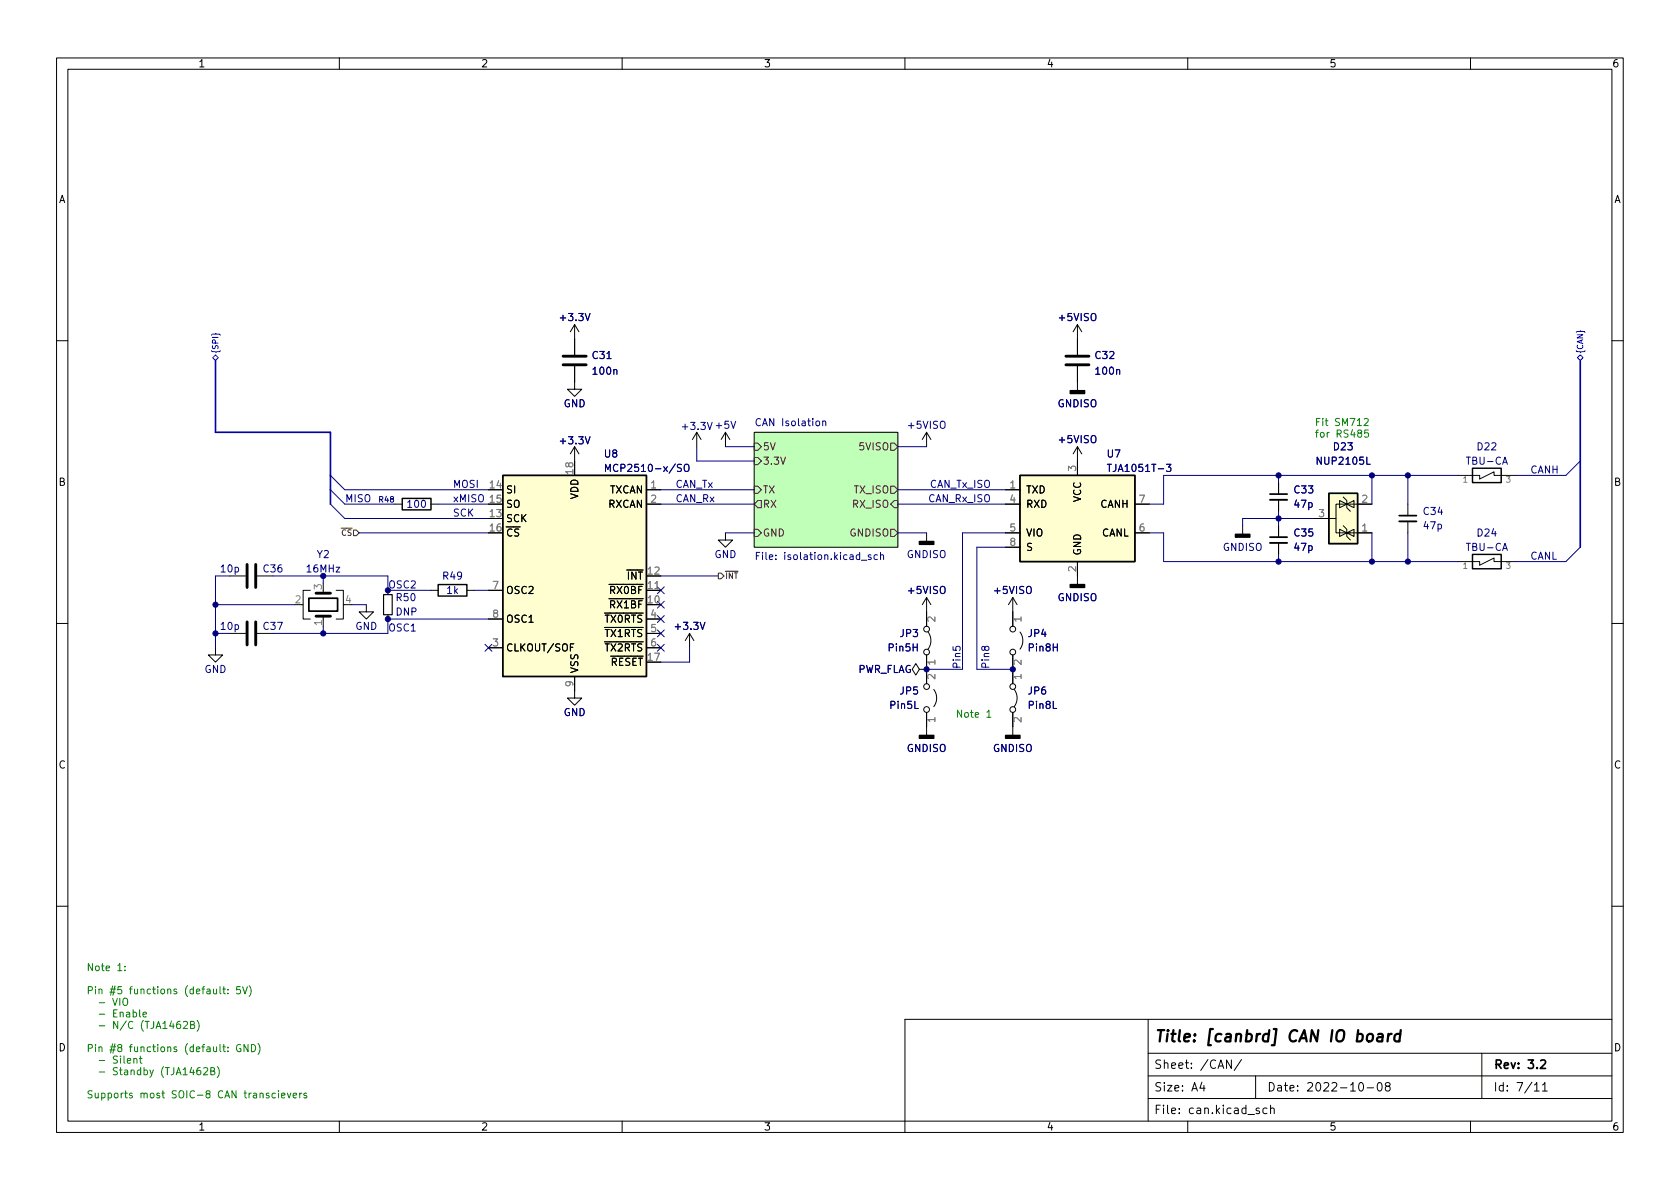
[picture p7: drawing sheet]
<svg xmlns="http://www.w3.org/2000/svg" width="297mm" height="210mm" viewBox="0 0 297 210" stroke-linecap="round" stroke-linejoin="round" font-family="sans-serif">
<g fill="none" stroke="#000" stroke-width=".18">
<path d="M10 10.2h277v190.1h-277zM12 12.2h273v186.1h-273zM60 10.2v2M110 10.2v2M160 10.2v2M210 10.2v2M260 10.2v2M101.6 57.4v5.3M101.6 57.4l-.8 1.3M101.6 57.4l.8 1.3M190.5 57.4l-.8 1.3M190.5 57.4v5.3"/>
<path d="M190.5 57.4l.8 1.3M10 60.2h2M101.6 64.8v4h1.3l-1.3 1.3-1.3-1.3h1.3M101.6 79l-.8 1.3M101.6 79v2.5M101.6 79l.8 1.3M123.2 76.4l-.8 1.3M123.2 76.4v2.6M123.2 76.4l.8 1.3M128.3 76.4l-.8 1.3M128.3 76.4v2.6M128.3 76.4l.7 1.3"/>
<path d="M133.3 76.4h25.4v20.4h-25.4zM163.8 76.4v2.6M163.8 76.4l-.7 1.3M163.8 76.4l.8 1.3M190.5 64.8v4.3M190.5 79v5.1M190.5 79l-.8 1.3M190.5 79l.8 1.3M285 60.2h2M69.8 89.1h1.3M76.2 89.1h1.3M114.3 89.1h2.5"/>
<path d="M114.3 86.6h2.5M128.3 94.2v1.3h1.2l-1.2 1.3-1.3-1.3h1.3M163.8 94.2v1.6M177.8 94.2h2.5M177.8 89.1h2.5M177.8 86.6h2.5M177.8 96.8h2.5M190.5 99.3v4.1M200.7 94.2h2.5M200.7 89.1h2.5M219.7 93v1.5M226.1 85.3v2.1"/>
<path d="M226.1 88.4v2M226.1 93v2M226.1 96v2M232.4 91.7h3.8M236.9 93.6l1.2 .6-1.2 .7zM236.9 88.5l1.2 .6-1.2 .7zM237.5 93l.6 .6v1.3l.7 .6M237.5 87.9l.6 .6v1.3l.7 .6M238.1 89.1h-1.9v5.1h1.9M238.1 89.1l1.3-.6v1.3zM238.1 94.2l1.3 .7v-1.3l-1.3 .6h.7M238.1 94.2h4.5"/>
<path d="M238.1 89.1h4.5M248.9 89.1v2.1M248.9 92.2v2M257.8 84.1h3.8v.6l2.6-1.3v.7h3.8M257.8 99.3h3.8v.6l2.6-1.2v.6h3.8M10 110.2h2M38.1 114.5v1.3h1.3l-1.3 1.3-1.3-1.3h1.3M40.6 112h2.8M40.6 101.8h2.8M45.5 112h2.8M45.5 101.8h2.8M54.9 104.4h-1.3v5.1h1.3"/>
<path d="M57.1 104.4v.5M57.1 109v.5M59.4 104.4h1.3v5.1h-1.3M64.8 106.9v1.3h1.2l-1.2 1.3-1.3-1.3h1.3M68.6 104.4v.8M68.6 108.7v.8M76.2 104.4h1.3M82.5 104.4h1.3M86.4 104.4h2.5M86.4 114.5h2.5M86.4 109.5h2.5M101.5 113.9h-.6v1.2"/>
<path d="M101.6 119.6v3.8h1.3l-1.3 1.3-1.3-1.3h1.3M114.3 112h2.5M114.3 104.4h2.5M114.3 114.5h2.5M114.3 109.5h2.5M121.9 112l-.7 1.3M121.9 112v2.5M121.9 112l.8 1.3M162.6 118.4l-.7-1.1-.6 1.1 .6 1 .7-1h1.2M163.8 118.4h.1M163.8 105.7v5M163.8 115.8v5.1"/>
<path d="M163.8 105.7l-.7 1.2M163.8 105.7l.8 1.2M164.1 111.8a2.54 2.54 0 0 1 0 3M179.1 105.7v5M179.1 115.8v5.1M179.1 105.7l-.8 1.2M179.1 105.7l.7 1.2M180.3 111.8a2.54 2.54 0 0 1 0 3M285 110.2h2M163.8 126v4M165.1 121.9a2.54 2.54 0 0 1 0 3.1M179.1 126v4"/>
<path d="M179.3 121.9a2.54 2.54 0 0 1 0 3.1M10 160.2h2M285 160.2h2M60 198.3v2M110 198.3v2M203 194.3h82M203 190.3h82M203 186.3h82M203 180.3v18M210 198.3v2M212.5 191.4l-.4 1h1M212.9 191.9v1"/>
<path d="M217.7 187.4v1.5l-.8-1.5v1.5M219.5 187.4l-1.3 1.9M222 190.3v4M222.6 196l-.3-.1-.2 .2v.3l.5 .1v.4h-.5M224 196l-.4-.1-.3 .3v.4l.1 .3h.6M224.6 196.1l.3-.2 .3 .1 .1 .9M224.6 195.4v1.5M240.4 191.5l.2-.1a.81 .81 0 0 1 .6 .7 .81 .81 0 0 1-.3 .8h-.2a.81 .81 0 0 1-.6-.6 .81 .81 0 0 1 .3-.8zM241.7 192.4h1.2M243.7 191.5l.2-.1a.81 .81 0 0 1 .5 .7 .81 .81 0 0 1-.3 .8h-.1a.81 .81 0 0 1-.6-.6 .81 .81 0 0 1 .3-.8zM245.2 192.1l-.3-.3 .1-.2 .2-.2 .4 .1 .2 .2-.1 .2-.6 .2-.2 .3 .1 .4 .2 .1h.3l.3-.3-.1-.4-.2-.1M260 198.3v2"/>
<path d="M262 186.3v8M271.3 191.9l.4-.5v1.5M271.3 192.9h.9M272.7 191.9l.4-.5v1.5M272.7 192.9h.9M285 180.3h-125v20"/>
<circle cx="163.8" cy="111.2" r=".51"/>
<circle cx="163.8" cy="115.3" r=".51"/>
<circle cx="179.1" cy="111.2" r=".51"/>
<circle cx="179.1" cy="115.3" r=".51"/>
<circle cx="163.8" cy="121.4" r=".51"/>
<circle cx="163.8" cy="125.5" r=".51"/>
<circle cx="179.1" cy="125.5" r=".51"/>
<circle cx="179.1" cy="121.4" r=".51"/>
</g>
<path d="M224.5 87.4h3.1M224.5 95h3.1M247.4 91.2h3M54.6 105.8h5.1v2.3h-5.1zM272.4 187.6l.6-.2 .2 .2 .1 .3-1 1h1" fill="none" stroke="#000" stroke-width=".3"/>
<path d="M243.7 182.9l.2-.1 .5 .1v1.3M244.5 183.3l-.7 .1a.4 .4 0 0 0-.3 .3 .4 .4 0 0 0 .2 .5l.7-.1M245.5 182.8l-.2 1.4M246.1 182.8l-.4 .1-.3 .3M247.6 182.9a.66 .66 0 0 0-1 .3l-.1 .6 .2 .3 .1 .1 .6-.1M247.7 182.2l-.3 2" fill="none" stroke="#000" stroke-width=".4"/>
<path d="M133.3 76.4h25.4v20.4h-25.4z" fill="#c0ffb8" stroke="#c0ffb8" stroke-width=".18"/>
<path d="M133.3 78.4h.7l.6 .6-.6 .6h-.7zM157.5 78.4h.6l.6 .6-.6 .6h-.6zM62.5 93.7h.5l.5 .5-.5 .5h-.5zM133.3 93.6h.7l.6 .6-.6 .7h-.7zM133.3 86h.7l.6 .6-.6 .6h-.7zM133.3 80.9h.7l.6 .6-.6 .7h-.7zM134 88.5h.6v1.3h-.6l-.7-.7zM157.5 93.6h.6l.6 .6-.6 .7h-.6zM157.5 86h.6l.6 .6-.6 .6h-.6zM157.5 89.1l.6-.6h.6v1.3h-.6zM127 101.3h.5l.5 .5-.5 .5h-.5z" fill="none" stroke="#800000" stroke-width=".18"/>
<g fill="none" stroke="#000080" stroke-width=".18">
<path d="M123.2 79v2.5h10.1M128.3 79h5M145.5 74.6l.1-.2 .3 .1 .1 .8M145.5 74.4v.9M158.7 79h5.1M58.4 84.1l2.6 2.5h25.4M58.4 86.6l2.6 2.5h8.8M58.4 89.1l2.6 2.6h25.4M63.5 94.2h22.9M77.5 89.1h8.9M116.8 86.6h16.5M116.8 89.1h16.5"/>
<path d="M128.3 94.2h5M133.7 98.3h.5M134.3 97.7h-.6v1.2M154 98.2l-.3-.1-.2 .2 .1 .2 .4 .1v.3h-.5M155.1 98.2l-.3-.1-.3 .2 .2 .6h.4M155.7 98.2l.2-.1 .3 .1v.7M155.7 97.7v1.2M158.7 86.6h19.1M158.7 89.1h19.1M158.7 94.2h5.1M177.8 94.2h-7.6v24.2h-6.4M177.8 96.8h-5.1v21.6h6.4"/>
<path d="M203.2 94.2h2.5v5.1h52.1M226.1 84.1v1.2M226.1 90.4v2.6M226.1 98v1.3M232.4 91.7h-12.7v1.3M242.6 84.1v5M242.6 94.2v5.1M248.9 84.1v5M248.9 94.2v5.1M257.8 84.1h-52.1v5h-2.5M279.4 96.8l-2.5 2.5h-8.9M279.4 81.5l-2.5 2.6h-8.9"/>
<path d="M38.1 106.9h14M38.1 112h2.5M40.6 101.8h-2.5v12.7M48.3 101.8h20.3v2.6h7.6M57.1 101.8v1.3M57.1 110.7v1.3M62.2 106.9h2.6M83.8 104.4h2.6M86.4 109.5h-17.8v2.5h-20.3M116.8 101.8h10.2M121.9 114.5v2.6h-5.1"/>
</g>
<path d="M224.5 88.4h3.1M224.5 96h3.1M247.4 92.2h3" fill="none" stroke="#000" stroke-width=".33"/>
<path d="M99.6 64.5h4M99.6 63h4M188.5 64.5h4M188.5 63h4M43.7 99.8v4.1M45.2 99.8v4.1M43.7 110v4M45.2 110v4M55.9 109h2.5M55.9 104.9h2.5" fill="none" stroke="#000" stroke-width=".51"/>
<path d="M189.2 69.1h2.6v.5h-2.6zM162.6 95.8h2.5v.5h-2.5zM218.4 94.5h2.6v.5h-2.6zM189.2 103.4h2.6v.5h-2.6zM162.6 130h2.5v.6h-2.5zM177.8 130h2.5v.6h-2.5z" fill="#000" stroke="#000" stroke-width=".25"/>
<g fill="#fffed0" stroke="#fffed0" stroke-width=".18">
<path d="M234.9 87.2h5.1v8.9h-5.1z"/>
<path d="M180.3 84.1h20.4v15.2h-20.4z"/>
<path d="M88.9 84.1h25.4v35.5h-25.4z"/>
</g>
<path d="M71.1 88.1h5.1v2.1h-5.1zM88.9 84.1h25.4v35.5h-25.4zM180.3 84.1h20.4v15.2h-20.4zM234.9 87.2h5.1v8.9h-5.1zM260.3 82.8h5.1v2.5h-5.1zM260.3 98h5.1v2.6h-5.1zM77.5 103.4h5v2h-5z" fill="none" stroke="#000" stroke-width=".25"/>
<g fill="none" stroke="#000084" stroke-width=".18">
<path d="M107.1 83.4v-1.3l.4 .9 .4-.9v1.3M121.2 82.2l.1-.1a.43 .43 0 0 1 .5 .4v.4a.42 .42 0 0 1-.4 .5 .42 .42 0 0 1-.4-.5v-.4zM195.8 82.1h.7M206.2 82.1h.8l-.4 .5 .4 .1v.6l-.2 .1-.6-.1M85.8 113.9l1.2 1.3M87 113.9l-1.2 1.3M116.2 113.9l1.2 1.3M116.2 106.3l1.2 1.2M116.2 108.9l1.2 1.2M116.2 103.8l1.2 1.2M116.2 111.4l1.2 1.2M117.4 113.9l-1.2 1.3"/>
<path d="M117.4 106.3l-1.2 1.2M117.4 108.9l-1.2 1.2M117.4 103.8l-1.2 1.2M117.4 111.4l-1.2 1.2"/>
</g>
<path d="M67.8 105.2h1.5v3.5h-1.5z" fill="none" stroke="#000" stroke-width=".2"/>
<path d="M37.4 59.3l.2-.2h.4l.2-.1 .1 .1h.5l.1 .2M37.6 63.2l.5-.5 .5 .5-.5 .5zM278.9 63.2l.5-.5 .5 .5-.5 .5z" fill="none" stroke="#00f" stroke-width=".18"/>
<g fill="none" stroke="#008000" stroke-width=".18">
<path d="M241.2 74.1l.5-.1 .2 .4-.8 .9h.8M241.9 76h-.6v.6l.1-.1 .5 .1 .1 .2-.1 .4-.2 .1-.4-.1M174.5 125.9l.4-.3v1.2M174.5 126.8h.7M17.6 177.3h.9M19.9 176.5l.4 1.3 .5-1.3M20.8 171.7h.7M21.2 176.5v1.3M21.8 176.7l.2-.2a.43 .43 0 0 1 .6 .4v.5a.42 .42 0 0 1-.5 .4 .42 .42 0 0 1-.4-.4zM22.1 171.5v.2M22.1 170.9v.1M23.5 179h.4l.2 .2-.1 .6h-.5"/>
<path d="M23.5 178.6v1.2M24.7 178.6v1.1l.2 .1M25.3 179.4l.6-.1-.1-.3h-.3l-.2 .2 .1 .6h.4M38.9 174.5v1.1l.2 .1M39.4 174.9h.5M39.6 174.5v1.1l.3 .1M40.3 175.6v.1M40.3 175v.1M42.5 174.5h-.6l-.1 .6 .2-.1h.4l.1 .2v.4l-.2 .1-.5-.1M42.9 174.5l.4 1.2 .4-1.2M44 174.3a1.46 1.46 0 0 1 0 1.9M22.5 187.6l.6-.1v-.3h-.4l-.2 .1 .1 .7h.5"/>
<path d="M23.7 187.3l.1-.1h.3l.1 .8M23.7 187.2v.8M24.6 187.2h.5M24.8 186.7v1.1l.3 .2M30.3 180.5l-.3 1h.8M31.8 180.6l-.3 .1a.86 .86 0 0 0 0 1.2l.4-.1v-.5l-.2-.2h-.2l-.3 .2M32.4 180.7l.5-.1 .3 .4-.8 .9h.8M33.7 181.2h.5l.2-.2-.1-.3-.6-.1v1.3h.5l.2-.1v-.3l-.3-.3M33.9 188.7l-.3 .9h.8M34.9 180.4a1.46 1.46 0 0 1 0 2M35.4 188.8h-.4a.86 .86 0 0 0 0 1.3l.5-.2v-.4l-.2-.2h-.3l-.2 .2M36 188.9l.5-.1 .2 .4-.8 .9h.8"/>
<path d="M37.3 189.4l.5-.1 .1-.1v-.3l-.6-.1v1.3h.5l.1-.2 .1-.3-.3-.2M38.4 188.6a1.46 1.46 0 0 1 0 1.9M40.3 185.8v.2M40.3 185.2v.1M42.5 184.8a.59 .59 0 0 0-.7 .5 .59 .59 0 0 0 .7 .6l.1-.5h-.3M43.9 184.7v1.3l-.8-1.3v1.3M44.5 184.7a.64 .64 0 0 1 .7 .6 .64 .64 0 0 1-.7 .7zM45.6 184.5a1.46 1.46 0 0 1 0 2M48.7 193.4l-.4-.1-.2 .2 .1 .6h.5M49.2 192.9v.1M49.2 193.3v.8M49.8 193.7l.6-.1-.1-.2-.3-.1-.2 .2v.6h.5"/>
<path d="M50.8 193.3l.3 .8 .3-.8M51.8 193.7l.6-.1v-.2l-.4-.1-.2 .2 .1 .6h.5M53 193.3v.8M53.4 193.3l-.4 .2M54.2 193.4l-.3-.1-.2 .2 .1 .2 .4 .1v.3h-.5"/>
</g>
<path d="M38.1 63.7v12.7h20.3v12.7M279.4 63.7v33.1" fill="none" stroke="#00f" stroke-width=".3"/>
<g fill="#000080" stroke="#000080" stroke-width=".18">
<circle cx="248.9" cy="99.3" r=".46"/>
<circle cx="242.6" cy="99.3" r=".46"/>
<circle cx="226.1" cy="91.7" r=".46"/>
<circle cx="226.1" cy="99.3" r=".46"/>
<circle cx="248.9" cy="84.1" r=".46"/>
<circle cx="242.6" cy="84.1" r=".46"/>
<circle cx="226.1" cy="84.1" r=".46"/>
<circle cx="57.1" cy="101.8" r=".46"/>
<circle cx="57.1" cy="112" r=".46"/>
<circle cx="68.6" cy="109.5" r=".46"/>
<circle cx="38.1" cy="106.9" r=".46"/>
<circle cx="38.1" cy="112" r=".46"/>
<circle cx="179.1" cy="118.4" r=".46"/>
<circle cx="163.8" cy="118.4" r=".46"/>
<circle cx="68.6" cy="104.4" r=".46"/>
</g>
<text font-size="2.8" x="204" y="184.3">Title: [canbrd] CAN IO board</text>
<g font-size="2.1">
<text x="204" y="189">Sheet: /CAN/</text>
<text x="264" y="189">Rev: 3.2</text>
<text x="204" y="193">Size: A4</text>
<text x="204" y="197">File: can.kicad_sch</text>
<text x="224" y="193">Date: 2022-10-08</text>
<text x="264" y="193">Id: 7/11</text>
</g>
<g font-size="1.8">
<text x="35" y="11.9">1</text>
<text x="85" y="11.9">2</text>
<text x="135" y="11.9">3</text>
<text x="185" y="11.9">4</text>
<text x="235" y="11.9">5</text>
<text x="285" y="11.9">6</text>
<text x="10.3" y="35.9">A</text>
<text x="285.3" y="35.9">A</text>
<text x="10.3" y="85.9">B</text>
<text x="89.4" y="87.2">SI</text>
<text x="89.4" y="89.8">SO</text>
<text x="102.2" y="88.3" transform="rotate(-90 102.2 88.3)">VDD</text>
<text x="107.5" y="89.8">RXCAN</text>
<text x="107.7" y="87.2">TXCAN</text>
<text x="181.4" y="87.2">TXD</text>
<text x="181.4" y="89.8">RXD</text>
<text x="191.1" y="88.8" transform="rotate(-90 191.1 88.8)">VCC</text>
<text x="194.5" y="89.8">CANH</text>
<text x="285.3" y="85.9">B</text>
<text x="89.4" y="92.3">SCK</text>
<text x="89.4" y="94.9">~{CS}</text>
<text x="181.4" y="94.9">VIO</text>
<text x="194.7" y="94.9">CANL</text>
<text x="181.4" y="97.4">S</text>
<text x="191.1" y="98.3" transform="rotate(-90 191.1 98.3)">GND</text>
<text x="89.4" y="105">OSC2</text>
<text x="106.6" y="107.6">~{RX1BF}</text>
<text x="106.6" y="105">~{RX0BF}</text>
<text x="109.6" y="102.5">~{INT}</text>
<text x="89.4" y="110.1">OSC1</text>
<text x="105.6" y="110.1">~{TX0RTS}</text>
<text x="105.6" y="112.6">~{TX1RTS}</text>
<text x="89.4" y="115.2">CLKOUT/SOF</text>
<text x="102.2" y="119.1" transform="rotate(-90 102.2 119.1)">VSS</text>
<text x="105.6" y="115.2">~{TX2RTS}</text>
<text x="106.5" y="117.7">~{RESET}</text>
<text x="10.3" y="135.9">C</text>
<text x="285.3" y="135.9">C</text>
<text x="10.3" y="185.9">D</text>
<text x="285.3" y="185.9">D</text>
<text x="35" y="199.9">1</text>
<text x="85" y="199.9">2</text>
<text x="135" y="199.9">3</text>
<text x="185" y="199.9">4</text>
<text x="235" y="199.9">5</text>
<text x="285" y="199.9">6</text>
</g>
<g font-size="1.8" fill="#000084">
<text x="99.3" y="56.8">+3.3V</text>
<text x="187.4" y="56.8">+5VISO</text>
<text x="105" y="66.2">100n</text>
<text x="193.9" y="66.2">100n</text>
<text x="99.6" y="72">GND</text>
<text x="120.9" y="76">+3.3V +5V</text>
<text x="160.7" y="75.8">+5VISO</text>
<text x="187" y="72">GNDISO</text>
<text x="99.3" y="78.6">+3.3V</text>
<text x="108.2" y="83.4">MCP2510-x/SO</text>
<text x="187.4" y="78.4">+5VISO</text>
<text x="196.5" y="83.4">TJA1051T-3</text>
<text x="233.1" y="82.2">NUP2105L</text>
<text x="259.5" y="82.2">TBU-CA</text>
<text x="72.2" y="89.8">100</text>
<text x="228.9" y="89.8">47p</text>
<text x="251.8" y="93.6">47p</text>
<text x="39.1" y="101.2">10p</text>
<text x="54.3" y="101.2">16MHz</text>
<text x="126.3" y="98.7">GND</text>
<text x="160.3" y="98.7">GNDISO</text>
<text x="216.2" y="97.4">GNDISO</text>
<text x="228.9" y="97.4">47p</text>
<text x="259.5" y="97.4">TBU-CA</text>
<text x="79" y="105">1k</text>
<text x="160.7" y="105">+5VISO</text>
<text x="175.9" y="105">+5VISO</text>
<text x="187" y="106.3">GNDISO</text>
<text x="39.1" y="111.4">10p</text>
<text x="62.8" y="111.4">GND</text>
<text x="70" y="108.8">DNP</text>
<text x="119.6" y="111.4">+3.3V</text>
<text x="36.1" y="119">GND</text>
<text x="151.5" y="119">PWR_FLAG</text>
<text x="157.2" y="115.2">Pin5H</text>
<text x="182" y="115.2">Pin8H</text>
<text x="157.4" y="125.3">Pin5L</text>
<text x="181.9" y="125.3">Pin8L</text>
<text x="99.6" y="126.6">GND</text>
<text x="160.3" y="133">GNDISO</text>
<text x="175.6" y="133">GNDISO</text>
</g>
<g font-size="1.8" fill="#000080">
<text x="104.8" y="63.5">C31</text>
<text x="193.7" y="63.5">C32</text>
<text x="134.1" y="75.3">CAN Isolation</text>
<text x="106.9" y="80.9">U8</text>
<text x="195.8" y="80.9">U7</text>
<text x="235.9" y="79.6">D23</text>
<text x="261.3" y="79.6">D22</text>
<text x="270.5" y="83.7">CANH</text>
<text x="61" y="88.8">MISO</text>
<text x="80" y="86.3">MOSI</text>
<text x="80" y="88.8">xMISO 15</text>
<text x="119.4" y="88.8">CAN_Rx</text>
<text x="119.4" y="86.3">CAN_Tx</text>
<text x="164.2" y="88.8">CAN_Rx_ISO</text>
<text x="164.3" y="86.3">CAN_Tx_ISO</text>
<text x="228.9" y="87.2">C33</text>
<text x="80" y="91.3">SCK</text>
<text x="228.9" y="94.9">C35</text>
<text x="251.8" y="91.1">C34</text>
<text x="261.3" y="94.9">D24</text>
<text x="46.6" y="101.2">C36</text>
<text x="56.1" y="98.7">Y2</text>
<text x="134.8" y="99">File: isolation.kicad_sch</text>
<text x="270.5" y="99">CANL</text>
<text x="68.6" y="104">OSC2</text>
<text x="70.2" y="106.3">R50</text>
<text x="78.4" y="102.5">R49</text>
<text x="46.6" y="111.4">C37</text>
<text x="68.6" y="111.7">OSC1</text>
<text x="159.2" y="112.6">JP3</text>
<text x="181.8" y="112.6">JP4</text>
<text x="169.8" y="118.4" transform="rotate(-90 169.8 118.4)">Pin5</text>
<text x="174.9" y="118.4" transform="rotate(-90 174.9 118.4)">Pin8</text>
<text x="159.2" y="122.8">JP5</text>
<text x="181.8" y="122.8">JP6</text>
</g>
<g font-size="1.8" fill="#008000">
<text x="232.4" y="75.3">Fit SM712</text>
<text x="232.4" y="77.4">for RS485</text>
<text x="168.9" y="126.9">Note 1</text>
<text x="15.2" y="171.7">Note 1:</text>
<text x="15.2" y="175.8">Pin #5 functions (default: 5V)</text>
<text x="16.2" y="179.9">- Enable</text>
<text x="16.2" y="181.9">- N/C (TJA1462B)</text>
<text x="15.2" y="186">Pin #8 functions (default: GND)</text>
<text x="16.2" y="188.1">- Silent</text>
<text x="16.2" y="190.1">- Standby (TJA1462B)</text>
<text x="15.2" y="194.2">Supports most SOIC-8 CAN transcievers</text>
</g>
<g font-size="1.8" fill="#808080">
<text x="101.3" y="83.8" transform="rotate(-90 101.3 83.8)">18</text>
<text x="190.2" y="83.3" transform="rotate(-90 190.2 83.3)">3</text>
<text x="86.6" y="86.4">14</text>
<text x="86.6" y="88.9">15</text>
<text x="115.1" y="86.4">1</text>
<text x="115.1" y="88.9">2</text>
<text x="178.6" y="86.4">1</text>
<text x="178.6" y="88.9">4</text>
<text x="201.4" y="88.9">7</text>
<text x="240.8" y="88.9">2</text>
<text x="86.6" y="91.4">13</text>
<text x="86.6" y="94">16</text>
<text x="178.6" y="94">5</text>
<text x="201.4" y="94">6</text>
<text x="233.2" y="91.4">3</text>
<text x="240.8" y="94">1</text>
<text x="114.6" y="101.6">12</text>
<text x="178.6" y="96.5">8</text>
<text x="190.2" y="101.1" transform="rotate(-90 190.2 101.1)">2</text>
<text x="52.2" y="106.7">2</text>
<text x="56.9" y="104.2" transform="rotate(-90 56.9 104.2)">3</text>
<text x="61.1" y="106.7">4</text>
<text x="87.1" y="104.1">7</text>
<text x="114.6" y="106.7">10</text>
<text x="114.6" y="104.1">11</text>
<text x="56.9" y="110.6" transform="rotate(-90 56.9 110.6)">1</text>
<text x="87.1" y="109.2">8</text>
<text x="115.1" y="109.2">4</text>
<text x="115.1" y="111.8">5</text>
<text x="165.4" y="110" transform="rotate(-90 165.4 110)">2</text>
<text x="180.6" y="110" transform="rotate(-90 180.6 110)">1</text>
<text x="87.1" y="114.3">3</text>
<text x="114.6" y="116.8">17</text>
<text x="115.1" y="114.3">6</text>
<text x="165.4" y="117.6" transform="rotate(-90 165.4 117.6)">1</text>
<text x="180.6" y="117.6" transform="rotate(-90 180.6 117.6)">2</text>
<text x="101.3" y="121.4" transform="rotate(-90 101.3 121.4)">9</text>
<text x="165.4" y="120.1" transform="rotate(-90 165.4 120.1)">2</text>
<text x="180.6" y="120.1" transform="rotate(-90 180.6 120.1)">1</text>
<text x="165.4" y="127.7" transform="rotate(-90 165.4 127.7)">1</text>
<text x="180.6" y="127.7" transform="rotate(-90 180.6 127.7)">2</text>
</g>
<g font-size="1.8" fill="#800000">
<text x="134.8" y="79.6">5V</text>
<text x="134.8" y="82.2">3.3V</text>
<text x="152.1" y="79.6">5VISO</text>
<text x="134.8" y="87.2">TX</text>
<text x="134.8" y="89.8">RX</text>
<text x="150.8" y="89.8">RX_ISO</text>
<text x="151" y="87.2">TX_ISO</text>
<text x="134.8" y="94.9">GND</text>
<text x="150.3" y="94.9">GNDISO</text>
</g>
<g font-size="1.4" fill="#00f">
<text x="38.6" y="62.6" transform="rotate(-90 38.6 62.6)">{SPI}</text>
<text x="279.9" y="62.6" transform="rotate(-90 279.9 62.6)">{CAN}</text>
</g>
<text font-size="1.4" fill="#000080" x="67.1" y="88.8">R48</text>
<g font-size="1.4" fill="#808080">
<text x="258.7" y="85.3">1</text>
<text x="266.3" y="85.3">3</text>
<text x="258.7" y="100.6">1</text>
<text x="266.3" y="100.6">3</text>
</g>
<g font-size="1.4" fill="#800000">
<text x="59.3" y="94.7">~{CS}</text>
<text x="128.2" y="102.3">~{INT}</text>
</g>
</svg>
